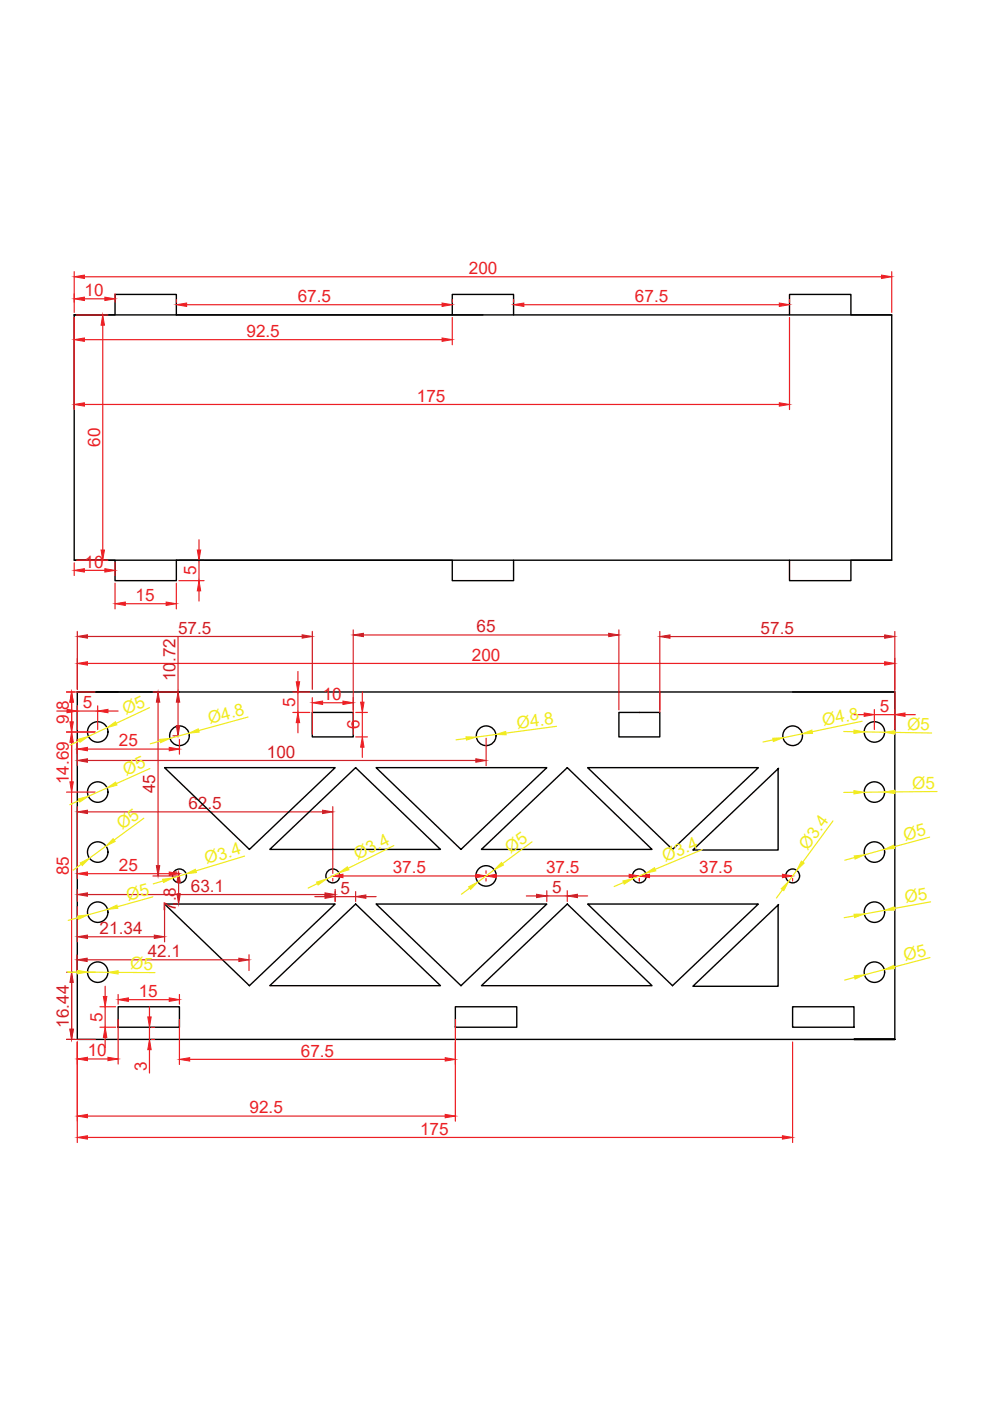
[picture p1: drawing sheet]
<svg xmlns="http://www.w3.org/2000/svg" width="210mm" height="297mm" viewBox="0 0 210 297" stroke-linecap="round" stroke-linejoin="round" font-family="sans-serif">
<!-- layer: 0 -->
<g fill="none" stroke="#000" stroke-width=".3">
<path d="M15.7 66.8h173.4v52h-173.4zM15.7 66.8h8.7v-4.4h13v4.4h65M95.9 66.8v-4.4h13v4.4M167.4 66.8v-4.4h13v4.4h8.7M15.7 118.8h8.7v4.3h13v-4.3h58.5v4.3h13v-4.3M167.4 118.8v4.3h13v-4.3h8.7M16.4 146.7h173.3v73.7h-173.3zM16.4 146.7h21.6M66.2 151.1h8.7v5.1h-8.7zM131.2 151.1h8.7v5.1h-8.7zM168 146.7h21.7M34.9 162.8h36.2l-18.2 17.3z"/>
<path d="M79.7 162.8h36.2l-18.2 17.3zM124.6 162.8h36.2l-18.2 17.3zM165.1 162.9l-18.2 17.3h18.1v-17.2M34.9 191.7h36.2l-18.2 17.3zM57.2 180.1l18.2-17.3 18 17.3zM79.7 191.7h36.2l-18.2 17.3zM102.1 180.1l18.2-17.3 17.9 17.3zM124.6 191.7h36.2l-18.2 17.3zM165.1 191.8l-18.2 17.3h18.1v-17.2M25 213.5h13v4.3h-13zM57.2 209l18.2-17.3 18 17.3zM96.5 213.5h13.1v4.3h-13.1z"/>
<path d="M102.1 209l18.2-17.3 17.9 17.3zM168 213.5h13.1v4.3h-13.1zM181.1 220.4h8.6"/>
<circle cx="20.7" cy="155.2" r="2.17"/>
<circle cx="38.1" cy="156" r="2.09"/>
<circle cx="103.1" cy="156" r="2.09"/>
<circle cx="168.1" cy="156" r="2.09"/>
<circle cx="185.4" cy="155.2" r="2.17"/>
<circle cx="20.7" cy="167.9" r="2.17"/>
<circle cx="185.4" cy="167.9" r="2.17"/>
<circle cx="20.7" cy="180.7" r="2.17"/>
<circle cx="20.7" cy="193.4" r="2.17"/>
<circle cx="38.1" cy="185.7" r="1.47"/>
<circle cx="70.6" cy="185.7" r="1.47"/>
<circle cx="103.1" cy="185.7" r="2.17"/>
<circle cx="135.6" cy="185.7" r="1.47"/>
<circle cx="168.1" cy="185.7" r="1.47"/>
<circle cx="185.4" cy="180.7" r="2.17"/>
<circle cx="185.4" cy="193.4" r="2.17"/>
<circle cx="20.7" cy="206.1" r="2.17"/>
<circle cx="185.4" cy="206.1" r="2.17"/>
</g>
<g fill="none" stroke="#ed1f24" stroke-width=".25">
<path d="M15.7 57.6v8.6M17.9 58.7h169M189.1 57.6v8.6M15.7 67.3v19.5M16.3 66.8h6.6M17.9 63.4h4.3M17.9 72h75.8M21.8 68.9v47.7M24.4 62.3v1.8M37.4 63.5v.6M39.6 64.6h54.1M95.9 63.5v.6"/>
<path d="M95.9 67.3v5.8M108.9 63.5v.6M111.1 64.6h54.1M167.4 63.5v.6M167.4 67.3v19.5M17.9 85.8h147.3M15.7 119.3v2.7M16.3 118.8h6.6M24.4 119.3v2.7M37.9 118.8h5.4M42.2 114.4v2.2M42.2 118.8v4.3"/>
<path d="M16.4 139.6v6.6M17.9 120.9h4.3M24.4 123.6v5.5M26.6 128h8.6M37.4 123.6v5.5M37.9 123.1h5.4M42.2 125.3v2.1M189.7 139.6v6.6M12.1 150.8h2.1M14.1 146.7h6.1M14.1 155.2h6.1M15.2 148.9v69.3"/>
<path d="M16.4 149.7v5M16.4 156.8v3.1M16.4 150.8h4.3M18.5 140.7h169.1M18.5 158.8h17.4M20.7 149.7v5M22.9 150.8h2.1M38 156.8v3.1M62.1 146.7h3.6M62.1 151.1h3.6M63.2 142.4v2.2M63.2 146.7v4.4"/>
<path d="M63.2 153.2v2.2M66.2 147.9v7.8M68.4 149h4.3M74.9 147.9v7.8M75.4 151.1h2.5M75.4 156.2h2.5M76.8 146.7v2.2M76.8 151.1v5.1M76.8 158.4v2.2M181.1 151.5h2.1M185.4 150.4v4.3M185.4 151.5h4.3"/>
<path d="M189.7 150.4v4.3M191.9 151.5h2.2M14.1 167.9h6.1M16.4 185.4v.9M18.5 185.2h17.4M38 185.4v.9M70.6 186.3v.5M72.7 185.7h28.2M103 184.6v.6M103 186.3v.5M105.2 185.7h28.2M135.6 186.3v.5"/>
<path d="M137.7 185.7h28.2M168 186.3v.5M21.2 213.5h3.3M21.2 217.8h3.3M22.3 209.1v2.2M22.3 213.5v4.3M22.3 219.9v2.2M25 210.8v2.1M25 216.2v9.4M27.2 211.9h8.7M31.7 213.5v2.1M31.7 217.8v2.6"/>
<path d="M32.1 217.8h.7M38 210.8v2.1M38 216.2v9.5M96.5 216.2v21.5M14.1 220.4h1.7M16.4 220.9v21.3M18.5 224.5h4.4M18.5 236.6h75.9M31.7 222.6v4.9M32.1 220.4h.7M40.2 224.6h54.2M168 220.9v21.3"/>
<path d="M18.5 241.2h147.4"/>
</g>
<g fill="#ed1f24" stroke="#ed1f24" stroke-width=".21">
<path d="M15.7 58.7l2.2-.4v.7z"/>
<path d="M186.9 58.3l2.2 .4-2.2 .3z"/>
<path d="M24.4 128l2.2-.4v.8z"/>
<path d="M35.2 127.6l2.2 .4-2.2 .4z"/>
<path d="M41.8 116.6h.8l-.4 2.2z"/>
<path d="M42.2 123.1l.4 2.2h-.8z"/>
<path d="M15.7 120.9l2.2-.3v.7z"/>
<path d="M22.2 120.6l2.2 .3-2.2 .4z"/>
<path d="M37.4 64.6l2.2-.4v.8z"/>
<path d="M93.7 64.2l2.2 .4-2.2 .4z"/>
<path d="M108.9 64.6l2.2-.4v.8z"/>
<path d="M165.2 64.2l2.2 .4-2.2 .4z"/>
<path d="M16.4 140.7l2.1-.4v.7z"/>
<path d="M187.6 140.3l2.1 .4-2.1 .3z"/>
<path d="M14.8 218.2h.7l-.3 2.2z"/>
<path d="M15.2 146.7l.3 2.2h-.7z"/>
<path d="M22.9 224.2l2.1 .3-2.1 .4z"/>
<path d="M16.4 224.5l2.1-.3v.7z"/>
<path d="M25 211.9l2.2-.3v.7z"/>
<path d="M35.9 211.6l2.1 .3-2.1 .4z"/>
<path d="M21.9 211.3h.8l-.4 2.2z"/>
<path d="M22.3 217.8l.4 2.1h-.8z"/>
<path d="M70.6 185.7l2.1-.4v.8z"/>
<path d="M100.9 185.3l2.1 .4-2.1 .4z"/>
<path d="M103 185.7l2.2-.3v.7z"/>
<path d="M133.4 185.4l2.2 .3-2.2 .4z"/>
<path d="M135.6 185.7l2.1-.3v.7z"/>
<path d="M165.9 185.4l2.1 .3-2.1 .4z"/>
<path d="M183.2 151.2l2.2 .3-2.2 .4z"/>
<path d="M189.7 151.5l2.2-.3v.7z"/>
<path d="M76.5 148.9h.7l-.4 2.2z"/>
<path d="M76.8 156.2l.4 2.2h-.7z"/>
<path d="M66.2 149l2.2-.4v.8z"/>
<path d="M72.7 148.6l2.2 .4-2.2 .4z"/>
<path d="M63.2 151.1l.3 2.1h-.7z"/>
<path d="M62.8 144.6h.7l-.3 2.1z"/>
<path d="M31.3 215.6h.8l-.4 2.2z"/>
<path d="M31.7 220.4l.4 2.2h-.8z"/>
<path d="M14.8 153h.7l-.3 2.2z"/>
<path d="M20.7 150.8l2.2-.4v.7z"/>
<path d="M14.2 150.4l2.2 .4-2.2 .3z"/>
<path d="M35.9 158.5l2.1 .3-2.1 .4z"/>
<path d="M16.4 158.8l2.1-.3v.7z"/>
<path d="M15.2 155.2l.3 2.2h-.7z"/>
<path d="M14.8 165.8h.7l-.3 2.1z"/>
<path d="M22.2 63l2.2 .4-2.2 .3z"/>
<path d="M15.7 63.4l2.2-.4v.7z"/>
<path d="M94.4 224.2l2.1 .4-2.1 .4z"/>
<path d="M38 224.6l2.2-.4v.8z"/>
<path d="M35.9 184.9l2.1 .3-2.1 .4z"/>
<path d="M16.4 185.2l2.1-.3v.7z"/>
<path d="M21.8 66.8l.3 2.1h-.7z"/>
<path d="M21.4 116.6h.7l-.3 2.2z"/>
<path d="M15.7 72l2.2-.3v.7z"/>
<path d="M93.7 71.7l2.2 .3-2.2 .4z"/>
<path d="M165.2 85.4l2.2 .4-2.2 .3z"/>
<path d="M15.7 85.8l2.2-.4v.7z"/>
<path d="M16.4 236.6l2.1-.3v.7z"/>
<path d="M94.4 236.3l2.1 .3-2.1 .4z"/>
<path d="M16.4 241.2l2.1-.4v.7z"/>
<path d="M165.9 240.8l2.1 .4-2.1 .3z"/>
</g>
<g fill="none" stroke="#cd2027" stroke-width=".25">
<path d="M16.4 133.9v12.3M18.5 134.9h45.6M37.7 135v11.7M66.2 133.9v12.3M74.9 133.5v17M77.1 134.6h52M131.2 133.5v17M139.9 133.9v17.2M142.1 135h45.5M189.7 133.9v17.1M16.4 156.8v5.5M32.4 146.7h5.1"/>
<path d="M33.5 148.9v34.6M36.7 156h.8M37.7 148.9v4.9M103.1 156.5v5.8M16.4 171v14.3M18.5 172.1h49.9M18.5 161.2h82.4M70.6 171v14.2M16.4 188.6v2.5M16.4 192.2v7.5M18.5 198.6h14.2M18.5 189.7h50.4"/>
<path d="M32.4 185.7h5.1M34.9 192.2v7.5M36.8 184.9h.7M36.8 191.7h.7M37.9 187.1v2.4M66.7 190.1h2.2M71.1 188.6v2.5M71.1 190.1h4.3M75.4 189v2.1M77.6 190.1h2.1M111.6 190h2.2M115.9 188.9v2.2"/>
<path d="M115.9 190h4.4M120.3 188.9v2.2M122.4 190h2.2M14.1 206.1h6.1M15.2 208.3v9.9M16.3 202.4v3.4M18.5 203.5h32.1M52.8 202.4v3.4M14.1 220.4h6.1"/>
</g>
<g fill="#cd2027" stroke="#cd2027" stroke-width=".21">
<path d="M120.3 190l2.1-.4v.7z"/>
<path d="M113.8 189.6l2.1 .4-2.1 .3z"/>
<path d="M32.7 198.3l2.2 .3-2.2 .4z"/>
<path d="M16.4 198.6l2.1-.3v.7z"/>
<path d="M50.6 203.1l2.2 .4-2.2 .4z"/>
<path d="M16.3 203.5l2.2-.4v.8z"/>
<path d="M64.1 134.6l2.1 .3-2.1 .4z"/>
<path d="M16.4 134.9l2.1-.3v.7z"/>
<path d="M74.9 134.6l2.2-.3v.7z"/>
<path d="M129.1 134.3l2.1 .3-2.1 .4z"/>
<path d="M139.9 135l2.2-.4v.7z"/>
<path d="M187.6 134.6l2.1 .4-2.1 .3z"/>
<path d="M15.2 206.1l.3 2.2h-.7z"/>
<path d="M14.8 218.2h.7l-.3 2.2z"/>
<path d="M68.9 189.7l2.2 .4-2.2 .4z"/>
<path d="M75.4 190.1l2.2-.4v.8z"/>
<path d="M68.9 189.3l2.2 .4-2.2 .3z"/>
<path d="M16.4 189.7l2.1-.4v.7z"/>
<path d="M16.4 172.1l2.1-.3v.7z"/>
<path d="M68.4 171.8l2.2 .3-2.2 .4z"/>
<path d="M100.9 160.9l2.2 .3-2.2 .4z"/>
<path d="M16.4 161.2l2.1-.3v.7z"/>
<path d="M37.4 153.8h.7l-.4 2.2z"/>
<path d="M37.7 146.7l.4 2.2h-.7z"/>
<path d="M33.5 146.7l.4 2.2h-.7z"/>
<path d="M33.2 183.5h.7l-.4 2.2z"/>
<path d="M37.9 184.9l.3 2.2h-.7z"/>
<path d="M37.5 189.5h.7l-.3 2.2z"/>
</g>
<g fill="none" stroke="#f1eb1f" stroke-width=".25">
<path d="M16.8 157.1l-2 .9M22.7 154.3l-3.9 1.8M31.7 150l-7.1 3.4M34 157.1l-2.1 .6M40.1 155.5l-4 1.1M52.6 152l-10.5 2.9M98.9 156.6l-2.2 .3M105.1 155.7l-4.1 .6M118 154l-10.7 1.4M163.9 156.9l-2.1 .4M170.1 155.6l-4.1 .8M178.9 155.1h2.2"/>
<path d="M182.8 152.9l-10.6 2.2M183.2 155.2h4.4M189.7 155.3l7.8 .1M16.8 169.7l-2 .9M22.5 179.4l-3.5 2.6M22.7 167.1l-4 1.7M30.5 173.5l-6.3 4.6M31.8 162.9l-7.1 3.2M83.5 179.3l-9.7 4.8M112.8 178.5l-6.3 4.6M176.6 174.1l-6.4 8.7M181.1 168h-2.2"/>
<path d="M187.6 167.9l-4.4 .1M197.1 177.5l-7.5 2M198.7 167.8l-9 .1M16.5 194.6l-2 .5M17.2 183.2l-1.7 1.3M22.8 192.8l-4.2 1.2M32.4 190.1l-7.5 2.1M34.6 186.8l-2.1 .6M39.5 185.3l-2.9 .8M51.9 181.5l-10.4 3.1M67.3 187.3l-2 1M71.9 185.1l-2.7 1.3"/>
<path d="M99.6 188.3l-1.8 1.3M104.8 184.4l-3.5 2.6M132.2 187.1l-2 .9M136.9 185.2l-2.7 1.1M148.9 180.1l-10 4.2M165.9 188.6l-1.3 1.8M168.9 184.5l-1.7 2.4M181.1 194.2l-2.1 .4M181.2 181.8l-2.1 .6M187.5 180.1l-4.2 1.1M187.5 193l-4.2 .8M197.3 191.2l-7.6 1.4"/>
<path d="M14.2 206.1h2.2M18.5 206.1h4.4M25 206.2h7.9M181.2 207.2l-2.1 .6M187.5 205.6l-4.2 1.1M197.2 203l-7.6 2"/>
</g>
<g fill="#f1eb1f" stroke="#f1eb1f" stroke-width=".21">
<path d="M33.9 156.8l2.2-.2-2.1 .9z"/>
<path d="M40.1 155.5l1.9-1 .2 .7z"/>
<path d="M98.8 156.2l2.2 .1-2.1 .6z"/>
<path d="M105.1 155.7l2.1-.6 .1 .7z"/>
<path d="M163.8 156.5l2.2-.1-2 .8z"/>
<path d="M170.1 155.6l2-.8 .2 .7z"/>
<path d="M181.1 154.8l2.1 .4-2.2 .3z"/>
<path d="M187.6 155.2l2.1-.3v.7z"/>
<path d="M181 167.6l2.2 .4-2.1 .3z"/>
<path d="M187.6 167.9l2.1-.4v.8z"/>
<path d="M181.1 181.5l2.2-.3-2 .9z"/>
<path d="M187.5 180.1l2-.9 .2 .7z"/>
<path d="M181.1 193.8h2.2l-2.1 .7z"/>
<path d="M187.5 193l2.1-.7 .1 .7z"/>
<path d="M181.1 206.9l2.2-.2-2 .9z"/>
<path d="M187.5 205.6l2-.9 .2 .7z"/>
<path d="M16.6 156.7l2.2-.6-1.8 1.3z"/>
<path d="M22.7 154.3l1.8-1.3 .3 .7z"/>
<path d="M16.6 169.4l2.1-.6-1.8 1.3z"/>
<path d="M22.7 167.1l1.8-1.3 .3 .7z"/>
<path d="M17 183l2-1-1.6 1.5z"/>
<path d="M24 177.8l.4 .6-1.9 1z"/>
<path d="M16.5 194.2l2.1-.2-2 .9z"/>
<path d="M22.8 192.8l2-.9 .2 .7z"/>
<path d="M16.4 205.7l2.1 .4-2.1 .4z"/>
<path d="M22.9 206.1l2.1-.3v.7z"/>
<path d="M34.5 186.4l2.1-.3-1.9 1z"/>
<path d="M39.5 185.3l1.9-1 .2 .7z"/>
<path d="M67.1 187l2.1-.6-1.8 1.2z"/>
<path d="M71.9 185.1l1.7-1.3 .4 .6z"/>
<path d="M99.4 188l1.9-1-1.5 1.6z"/>
<path d="M106.3 182.8l.5 .6-2 1z"/>
<path d="M132.1 186.8l2.1-.5-1.9 1.2z"/>
<path d="M136.9 185.2l1.9-1.2 .3 .6z"/>
<path d="M165.6 188.4l1.6-1.5-1 2z"/>
<path d="M169.9 182.6l.6 .4-1.6 1.5z"/>
</g>
<g font-size="3.6" fill="#ed1f24">
<text x="99.4" y="58.1">200</text>
<text x="17.9" y="62.8">10</text>
<text x="63.1" y="64">67.5</text>
<text x="134.6" y="64">67.5</text>
<text x="52.3" y="71.4">92.5</text>
<text x="88.4" y="85.2">175</text>
<text x="21.2" y="94.8" transform="rotate(-90 21.2 94.8)">60</text>
<text x="17.9" y="120.4">10</text>
<text x="41.6" y="121.9" transform="rotate(-90 41.6 121.9)">5</text>
<text x="28.8" y="127.4">15</text>
<text x="100.1" y="140.1">200</text>
<text x="62.6" y="149.9" transform="rotate(-90 62.6 149.9)">5</text>
<text x="68.4" y="148.4">10</text>
<text x="14.6" y="153.5" transform="rotate(-90 14.6 153.5)">9.8</text>
<text x="17.5" y="150.2">5</text>
<text x="76.2" y="154.7" transform="rotate(-90 76.2 154.7)">6</text>
<text x="186.5" y="150.9">5</text>
<text x="25.2" y="158.2">25</text>
<text x="14.6" y="166.2" transform="rotate(-90 14.6 166.2)">14.69</text>
<text x="14.6" y="185.6" transform="rotate(-90 14.6 185.6)">85</text>
<text x="25.2" y="184.6">25</text>
<text x="83.3" y="185.1">37.5</text>
<text x="115.8" y="185.1">37.5</text>
<text x="148.3" y="185.1">37.5</text>
<text x="29.4" y="211.4">15</text>
<text x="21.7" y="216.6" transform="rotate(-90 21.7 216.6)">5</text>
<text x="18.6" y="223.9">10</text>
<text x="31.1" y="227.1" transform="rotate(-90 31.1 227.1)">3</text>
<text x="63.8" y="224">67.5</text>
<text x="52.9" y="236">92.5</text>
<text x="89.1" y="240.6">175</text>
</g>
<g font-size="3.6" fill="#cd2027">
<text x="37.8" y="134.4">57.5</text>
<text x="101" y="134">65</text>
<text x="161.3" y="134.4">57.5</text>
<text x="37.2" y="144.4" transform="rotate(-90 37.2 144.4)">10.72</text>
<text x="56.6" y="160.7">100</text>
<text x="32.9" y="168.2" transform="rotate(-90 32.9 168.2)">45</text>
<text x="39.9" y="171.5">62.5</text>
<text x="40.5" y="189.1">63.1</text>
<text x="72.2" y="189.5">5</text>
<text x="117.1" y="189.4">5</text>
<text x="37.3" y="193.1" transform="rotate(-90 37.3 193.1)">7.8</text>
<text x="21.1" y="198">21.34</text>
<text x="31.3" y="203">42.1</text>
<text x="14.6" y="217.9" transform="rotate(-90 14.6 217.9)">16.44</text>
</g>
<g font-size="3.6" fill="#f1eb1f">
<text x="26.7" y="151.7" transform="rotate(-25 26.7 151.7)">Ø5</text>
<text x="44.5" y="153.6" transform="rotate(-15 44.5 153.6)">Ø4.8</text>
<text x="109.7" y="154.5" transform="rotate(-8 109.7 154.5)">Ø4.8</text>
<text x="174.6" y="154" transform="rotate(-12 174.6 154)">Ø4.8</text>
<text x="192.3" y="154.7" transform="rotate(1 192.3 154.7)">Ø5</text>
<text x="26.7" y="164.5" transform="rotate(-24 26.7 164.5)">Ø5</text>
<text x="193.4" y="167.2">Ø5</text>
<text x="25.9" y="176.1" transform="rotate(-36 25.9 176.1)">Ø5</text>
<text x="191.9" y="178.2" transform="rotate(-15 191.9 178.2)">Ø5</text>
<text x="43.8" y="183.3" transform="rotate(-17 43.8 183.3)">Ø3.4</text>
<text x="75.8" y="182.4" transform="rotate(-26 75.8 182.4)">Ø3.4</text>
<text x="108.2" y="181.1" transform="rotate(-37 108.2 181.1)">Ø5</text>
<text x="141" y="182.7" transform="rotate(-23 141 182.7)">Ø3.4</text>
<text x="171.2" y="180.3" transform="rotate(-54 171.2 180.3)">Ø3.4</text>
<text x="27.2" y="190.9" transform="rotate(-15 27.2 190.9)">Ø5</text>
<text x="192.1" y="191.5" transform="rotate(-11 192.1 191.5)">Ø5</text>
<text x="191.9" y="203.7" transform="rotate(-15 191.9 203.7)">Ø5</text>
<text x="27.6" y="205.5">Ø5</text>
</g>
</svg>
